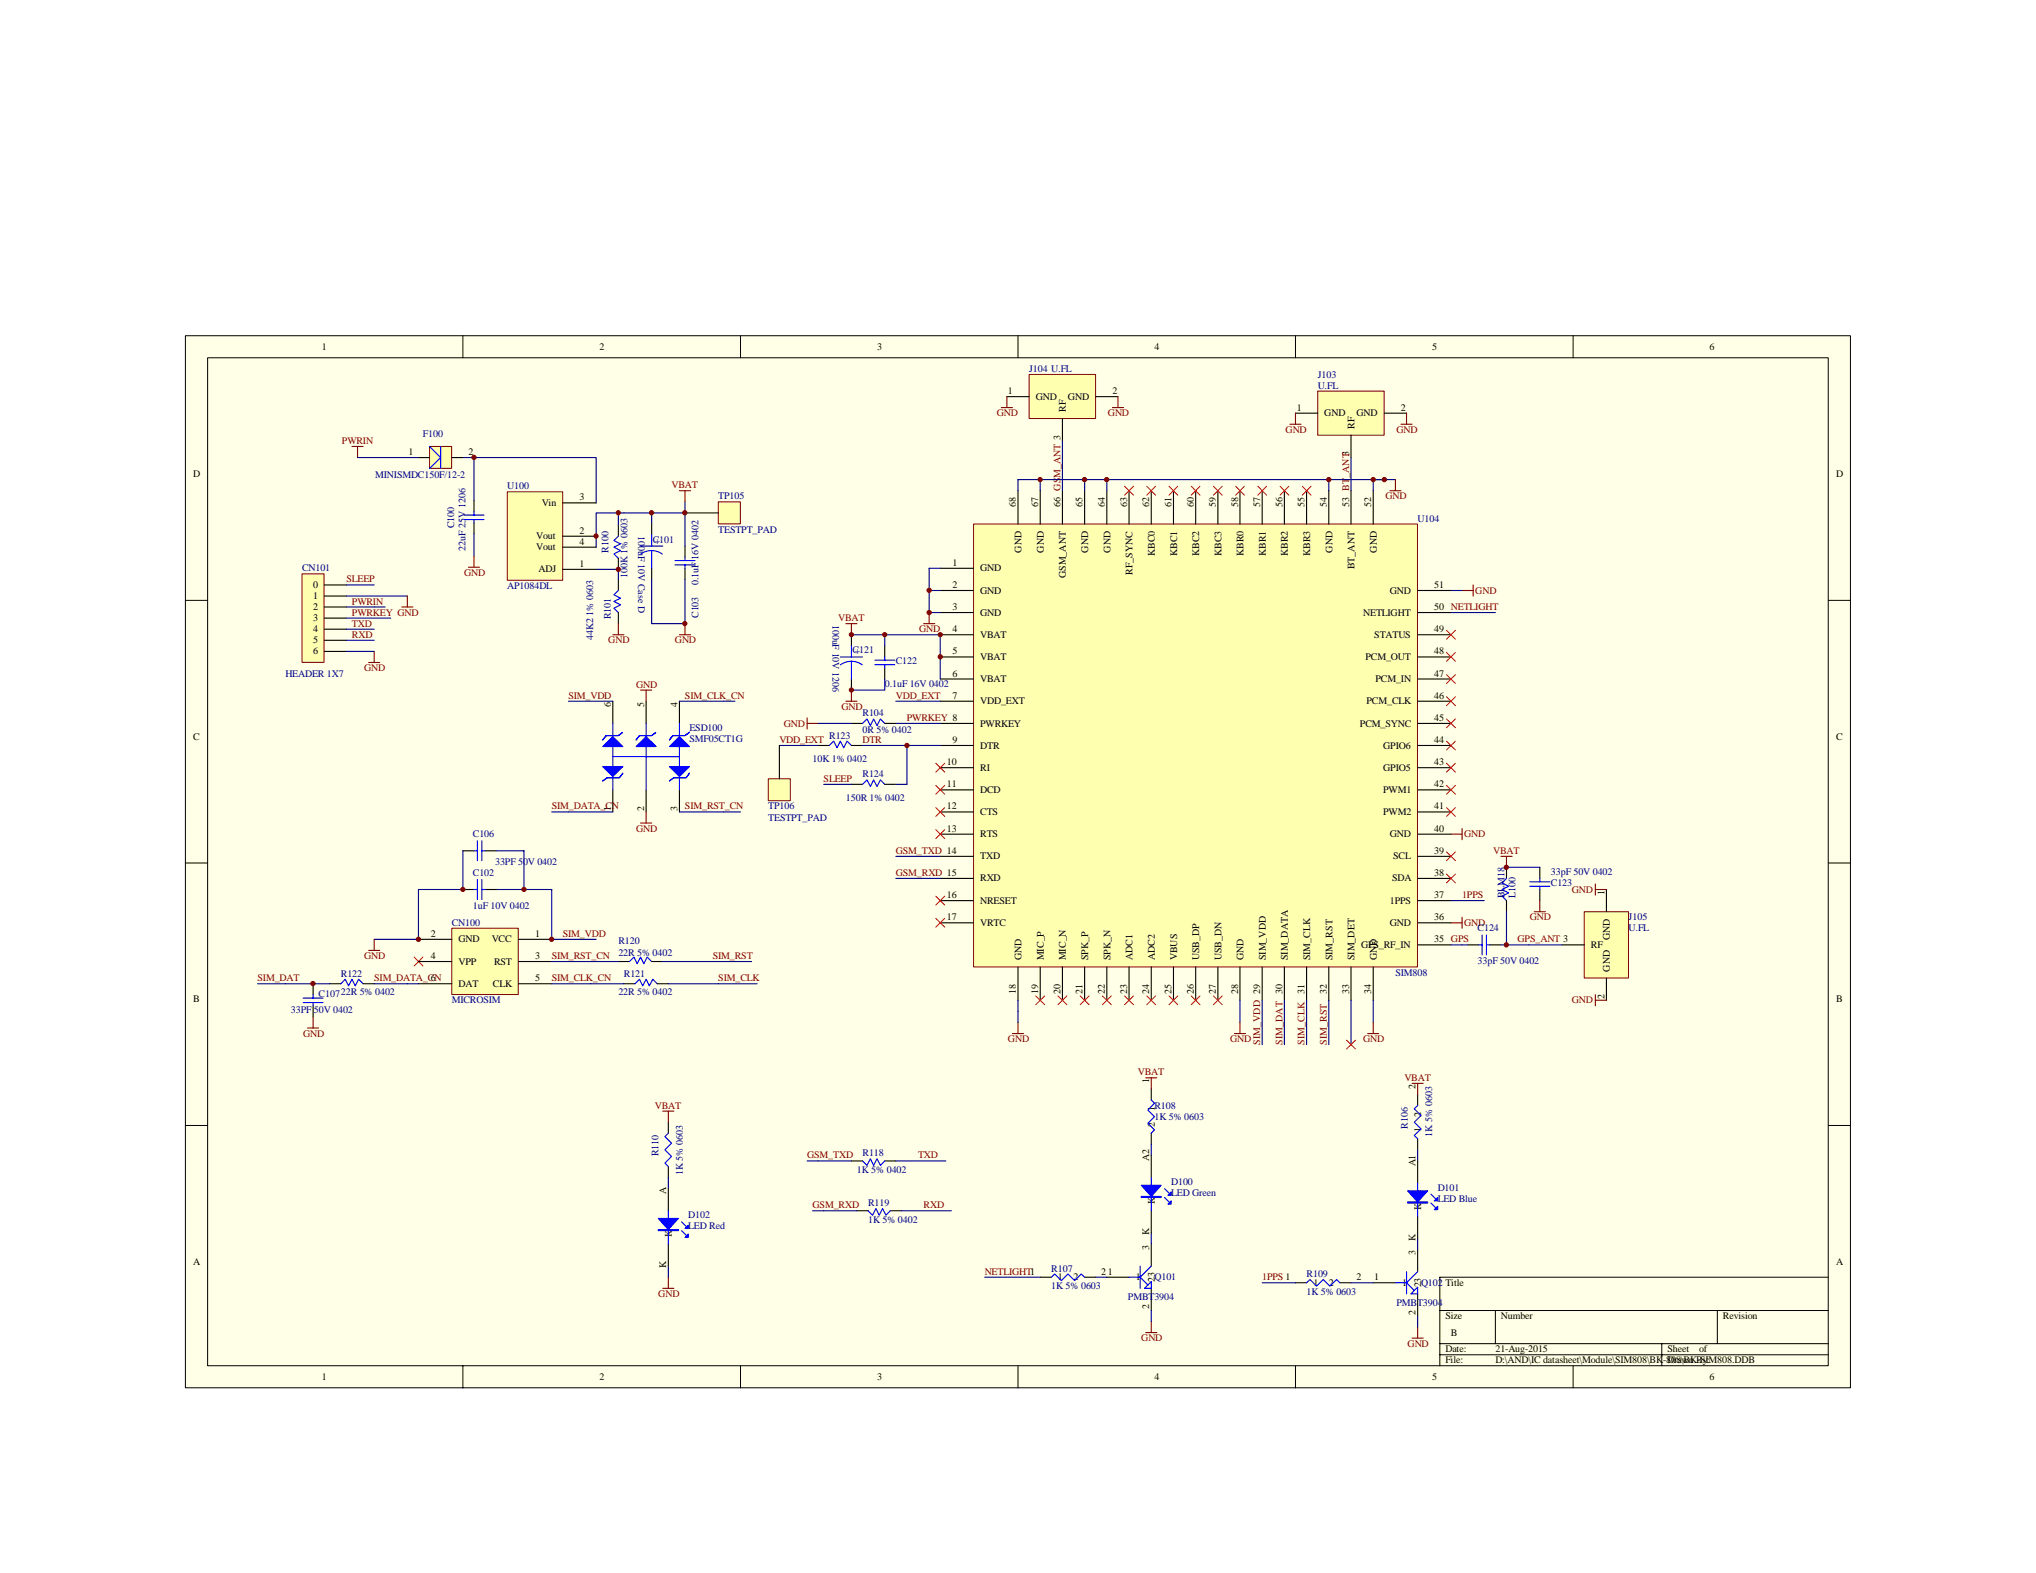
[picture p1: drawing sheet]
<svg xmlns="http://www.w3.org/2000/svg" width="279mm" height="216mm" viewBox="0 0 279 216" stroke-linecap="round" stroke-linejoin="round" font-family="sans-serif">
<path d="M25.4 46.1h228.5v144.4h-228.5z" fill="#ffffe8"/>
<g fill="none" stroke="#000" stroke-width=".14">
<path d="M25.4 46.1h228.5v144.4h-228.5zM28.5 49.1h222.4v138.4h-222.4zM63.5 46.1v3M101.6 46.1v3M139.7 46.1v3M177.8 46.1v3M215.9 46.1v3M25.4 82.4h3.1M250.9 82.4h3.1M25.4 118.4h3.1M250.9 118.4h3.1M25.4 154.5h3.1"/>
<path d="M250.9 154.5h3.1M197.6 179.9h53.3M205.2 179.9v4.5M235.7 179.9v4.5M250.9 175.3h-53.3v12.2M63.5 187.5v3M101.6 187.5v3M139.7 187.5v3M177.8 187.5v3M197.6 184.4h53.3M197.6 185.9h53.3M215.9 187.5v3"/>
<path d="M228 184.4v3.1"/>
</g>
<path d="M84.1 87.1h1.5M84.9 85.6v1.5M93.2 87.1h1.6M94 85.6v1.5" fill="none" stroke="#800000" stroke-width=".15"/>
<path d="M84.9 72.1v1.5M84.9 76.6v1.5M84.9 79.5v1.5M94 75v1.5M94 78v1.5M84.9 84.1v1.5" fill="none" stroke="#000" stroke-width=".15"/>
<path d="M84.9 73.6l-.7 .6 1 .5-1 .4 1 .5-1 .4 .7 .6M92.6 76.9h2.8M92.6 77.5h2.8M94 76.5v.4M94 77.5v.5M84.9 81l-.7 .6 1 .5-1 .4 1 .5-1 .5 .7 .6" fill="none" stroke="#00f" stroke-width=".15"/>
<path d="M65 62.8h16.8v6.2M81.8 78.1h3.1v1.4M81.8 73.6v1.5M89.4 71.9v-1.5h-7.6v3M94 79.5v6.1" fill="none" stroke="#000080" stroke-width=".15"/>
<path d="M69.6 67.5h7.6v12.2h-7.6z" fill="#ffffb0"/>
<path d="M69.6 67.5h7.6v12.2h-7.6z" fill="none" stroke="#800000" stroke-width=".14"/>
<path d="M77.2 69h4.6M77.2 73.6h4.6M77.2 78.1h4.6M77.2 75.1h4.6" fill="none" stroke="#000" stroke-width=".15"/>
<path d="M59 61.3h3v3h-3z" fill="#ffffb0"/>
<path d="M58.9 61.3h3.1v3h-3.1z" fill="none" stroke="#800000" stroke-width=".14"/>
<path d="M58.9 61.3l1.6 1.5-1.6 1.5M60.5 61.3v3M63.7 70.7h2.7M63.7 71.3h2.7M65 70.3v.4M65 71.3v.5" fill="none" stroke="#00f" stroke-width=".15"/>
<path d="M57.4 62.8h1.5M62 62.8h1.5M65 68.7v1.6M65 71.8v1.5" fill="none" stroke="#000" stroke-width=".15"/>
<path d="M52.9 62.8h4.5M63.5 62.8h1.5v5.9M65 73.3v3M81.8 73.4v.2M84.9 70.4v1.7M89.4 70.4h4.6v4.6M94 68.9v1.5M89.4 85.6h4.6" fill="none" stroke="#000080" stroke-width=".15"/>
<path d="M64.3 77.9h1.5M65 76.3v1.6M93.2 67.4h1.6M94 67.4v1.5" fill="none" stroke="#800000" stroke-width=".15"/>
<path d="M98.6 68.9h3v3h-3z" fill="#ffffb0"/>
<path d="M98.6 68.9h3v3h-3z" fill="none" stroke="#800000" stroke-width=".14"/>
<path d="M94 70.4h4.6M63.5 122.1h1.5M66.6 122.1h1.5" fill="none" stroke="#000" stroke-width=".15"/>
<g fill="#800000" stroke="#800000" stroke-width=".14">
<circle cx="94" cy="85.6" r=".29"/>
<circle cx="89.4" cy="70.4" r=".3"/>
<circle cx="65" cy="62.8" r=".3"/>
<circle cx="84.8" cy="70.4" r=".29"/>
</g>
<path d="M63.5 122.1h-6.1v6.8h-6M68.1 122.1h7.6v6.8h6.1" fill="none" stroke="#000080" stroke-width=".15"/>
<path d="M56.8 131.4l1.2 1.2M58 131.4l-1.2 1.2" fill="none" stroke="#f00" stroke-width=".14"/>
<path d="M50.6 130.5h1.5M51.4 128.9v1.6" fill="none" stroke="#800000" stroke-width=".15"/>
<path d="M65 122.1h.5M65.5 120.7v2.8M66.1 122.1h.5M66.1 120.7v2.8" fill="none" stroke="#00f" stroke-width=".15"/>
<path d="M62 127.4h9.1v9.1h-9.1z" fill="#ffffb0"/>
<path d="M62 127.4h9.1v9.1h-9.1z" fill="none" stroke="#800000" stroke-width=".14"/>
<g fill="none" stroke="#000" stroke-width=".15">
<path d="M84.1 96.2v3.1M88.7 96.2v3.1M93.2 96.2v3.1M63.5 116.8h1.5M66.6 116.8h1.5M84.1 108.4v3M88.7 108.4v3M93.2 108.4v3M43 135v1.5M43 138v1.6M45.3 135h1.5M49.8 135h1.6"/>
<path d="M57.4 135h4.6M57.4 132h4.6M57.4 128.9h4.6M71.1 135h4.6M71.1 132h4.6M71.1 128.9h4.6M84.9 132h1.5M85.6 135h1.5M89.4 132h1.6M90.2 135h1.5"/>
</g>
<g fill="none" stroke="#00f" stroke-width=".15">
<path d="M84.1 99.3v9.1M88.7 99.3v4.5M93.2 99.3v9.1M65 116.8h.5M65.5 115.4v2.7M66.1 116.8h.5M66.1 115.4v2.7M84.1 103.8h9.1h-4.5v4.6M41.6 137.6h2.7M41.6 137h2.7M43 136.5v.5M43 137.6v.4"/>
<path d="M46.8 135l.6-.6 .4 .9 .5-.9 .4 .9 .5-.9 .6 .6M86.4 132l.6-.6 .4 .9 .5-.9 .4 .9 .5-.9 .6 .6M87.1 135l.7-.6 .4 .9 .5-.9 .4 .9 .5-.9 .6 .6"/>
</g>
<path d="M78 96.2h6.1M93.2 96.2h7.7M63.5 116.8v5.3M68.1 116.8h3.8v5.3M75.7 111.4h8.4M93.2 111.4h8.4M35.3 135h10M51.4 135h6M75.7 132h9.2M75.7 135h9.9M91 132h12.1M91.7 135h12.2" fill="none" stroke="#000080" stroke-width=".15"/>
<g fill="#00f" stroke="#00f" stroke-width=".15">
<path d="M87.3 102.5l1.4-1.4 1.3 1.4z"/>
<path d="M82.7 102.5l1.4-1.4 1.4 1.4z"/>
<path d="M91.9 102.5l1.3-1.4 1.4 1.4z"/>
<path d="M91.9 105.2h2.7l-1.4 1.4z"/>
<path d="M82.7 105.2h2.8l-1.4 1.4z"/>
<path d="M87.8 101h1.6l.6-.5-.6 .5h-1.6l-.5 .6z" fill-rule="evenodd"/>
<path d="M83.2 101h1.7l.6-.5-.6 .5h-1.7l-.5 .6z" fill-rule="evenodd"/>
<path d="M92.3 101h1.7l.6-.5-.6 .5h-1.7l-.4 .6z" fill-rule="evenodd"/>
<path d="M91.9 107.2l.6-.5h1.6l.5-.6-.5 .6h-1.6z" fill-rule="evenodd"/>
<path d="M82.7 107.2l.6-.5h1.7l.5-.6-.5 .6h-1.7z" fill-rule="evenodd"/>
</g>
<path d="M87.9 94.7h1.5M88.7 94.7v1.5M87.9 113h1.5M88.7 111.4v1.6M43 139.6v1.5M42.2 141.1h1.5" fill="none" stroke="#800000" stroke-width=".15"/>
<circle cx="71.9" cy="122.1" r=".29" fill="#800000" stroke="#800000" stroke-width=".14"/>
<path d="M133.6 71.9h60.9v60.8h-60.9z" fill="#ffffb0"/>
<path d="M133.6 71.9h60.9v60.8h-60.9z" fill="none" stroke="#800000" stroke-width=".14"/>
<g fill="none" stroke="#000" stroke-width=".15">
<path d="M129 78h4.6M139.7 67.4v4.5M142.7 67.4v4.5M145.8 67.4v4.5M148.8 67.4v4.5M151.9 67.4v4.5M154.9 67.4v4.5M158 67.4v4.5M161 67.4v4.5M164.1 67.4v4.5M167.1 67.4v4.5M170.2 67.4v4.5"/>
<path d="M173.2 67.4v4.5M176.3 67.4v4.5M179.3 67.4v4.5M182.4 67.4v4.5M185.4 67.4v4.5M188.4 67.4v4.5M129 81h4.6M129 84.1h4.6M129 99.3h4.6M129 93.2h4.6M129 96.2h4.6M129 87.1h4.6"/>
<path d="M129 90.2h4.6M194.5 81h4.6M194.5 84.1h4.6M194.5 99.3h4.6M194.5 93.2h4.6M194.5 96.2h4.6M194.5 87.1h4.6M194.5 90.2h4.6M129 105.4h4.6M129 108.4h4.6M129 102.3h4.6M129 111.4h4.6"/>
<path d="M129 114.5h4.6M129 117.5h4.6M194.5 105.4h4.6M194.5 108.4h4.6M194.5 102.3h4.6M194.5 111.4h4.6M194.5 114.5h4.6M194.5 117.5h4.6M129 120.6h4.6M129 123.6h4.6M129 126.7h4.6M139.7 132.7v4.6"/>
<path d="M142.7 132.7v4.6M145.8 132.7v4.6M148.8 132.7v4.6M151.9 132.7v4.6M154.9 132.7v4.6M158 132.7v4.6M161 132.7v4.6M164.1 132.7v4.6M167.1 132.7v4.6M170.2 132.7v4.6M173.2 132.7v4.6M176.3 132.7v4.6"/>
<path d="M179.3 132.7v4.6M182.4 132.7v4.6M185.4 132.7v4.6M188.4 132.7v4.6M194.5 120.6h4.6M194.5 123.6h4.6M194.5 126.7h4.6M194.5 129.7h4.6"/>
</g>
<path d="M180.8 53.7h9.1v6h-9.1z" fill="#ffffb0"/>
<path d="M180.8 53.7h9.1v6h-9.1z" fill="none" stroke="#800000" stroke-width=".14"/>
<g fill="none" stroke="#000" stroke-width=".15">
<path d="M177.8 56.7h3M185.4 59.8v3M190 56.7h3M116.8 87.1v1.5M116.8 93.2v1.5M121.4 88.6v1.6M121.4 91.7v1.5M112.3 102.3h1.5M116.8 102.3h1.6M206.7 119v1.6M211.3 119v1.6M201.4 129.7h1.5"/>
<path d="M204.4 129.7h1.6M206.7 123.6v1.5M211.3 122.1v1.5M91.7 154v1.5M158 149.5v1.5M158 155.5v1.6M158 158.6v3M194.5 150.2v1.5M194.5 156.3v1.5M194.5 159.3v3.1M91.7 160.1v1.5M91.7 163.2v3"/>
<path d="M91.7 170.8v3M142.7 175.3h1.6M148.8 175.3h1.6M151.9 175.3h3M158 166.2v3M158 170.8v3M158 176.8v3.1M177.8 176.1h1.5M183.9 176.1h1.5M188.4 176.1h3.1M194.5 166.9v3.1M194.5 171.5v3"/>
<path d="M194.5 177.6v3"/>
</g>
<g fill="none" stroke="#000080" stroke-width=".15">
<path d="M129 78h-1.5v6.1h1.5M142.7 65.8v1.6M145.8 61.3v6.1M148.8 65.8v1.6M151.9 65.8v1.6M182.4 65.8v1.6M185.4 62.8v4.6M188.4 65.8v1.6M191.5 65.8h-51.8v1.6M116.8 87.1h12.2v6.1M121.4 93.2v1.5h-4.6M121.4 87.1v1.5"/>
<path d="M122.9 99.3h6.1M122.9 96.2h6.1M127.5 81h1.5M199.1 81h1.5M199.1 84.1h6.1M107 102.3h5.3M118.4 102.3h10.6M122.9 117.5h6.1M206.7 119h4.6M122.9 120.6h6.1M139.7 137.3v3M170.2 137.3v3"/>
<path d="M173.2 137.3v6.1M176.3 137.3v6.1M179.3 137.3v6.1M182.4 137.3v6.1M185.4 137.3v6.1M188.4 137.3v3M199.1 123.6h4.6M199.1 129.7h2.3M206 129.7h3.8M206.7 125.1v4.6M158 157.1v1.5M194.5 157.8v1.5"/>
<path d="M91.7 161.6v1.6M91.7 173.8v1.5M135.1 175.3h7.6M150.4 175.3h1.5M158 169.2v1.6M158 179.9v1.5M173.2 176.1h4.6M185.4 176.1h3M194.5 170v1.5M194.5 180.6v1.5"/>
</g>
<g fill="none" stroke="#800000" stroke-width=".15">
<path d="M177 58.2h1.5M177.8 56.7v1.5M192.3 58.2h1.5M193 56.7v1.5M190.7 67.4h1.6M191.5 65.8v1.6M116.1 85.6h1.5M116.1 96.2h1.5M116.8 85.6v1.5M116.8 94.7v1.5M126.7 85.6h1.6M127.5 84.1v1.5"/>
<path d="M200.6 81h1.6M202.2 80.3v1.5M199.1 114.5h1.5M200.6 113.7v1.6M206 117.5h1.5M206.7 117.5v1.5M199.1 126.7h1.5M200.6 125.9v1.5M210.5 125.1h1.6M211.3 123.6v1.5M91 152.5h1.5M91.7 152.5v1.5"/>
<path d="M138.9 141.9h1.6M139.7 140.3v1.6M157.2 147.9h1.5M158 147.9v1.6M169.4 141.9h1.5M170.2 140.3v1.6M187.7 141.9h1.5M188.4 140.3v1.6M193.8 148.7h1.5M194.5 148.7v1.5M91 176.8h1.5M91.7 175.3v1.5"/>
<path d="M157.2 182.9h1.5M158 181.4v1.5M193.8 183.7h1.5M194.5 182.1v1.6"/>
</g>
<g fill="none" stroke="#f00" stroke-width=".14">
<path d="M154.3 66.7l1.3 1.3M155.6 66.7l-1.3 1.3M157.4 66.7l1.2 1.3M158.6 66.7l-1.2 1.3M160.4 66.7l1.2 1.3M161.6 66.7l-1.2 1.3M163.5 66.7l1.2 1.3M164.7 66.7l-1.2 1.3M166.5 66.7l1.2 1.3M167.7 66.7l-1.2 1.3M169.6 66.7l1.2 1.3M170.8 66.7l-1.2 1.3"/>
<path d="M172.6 66.7l1.2 1.3M173.8 66.7l-1.2 1.3M175.7 66.7l1.2 1.3M176.9 66.7l-1.2 1.3M178.7 66.7l1.2 1.3M179.9 66.7l-1.2 1.3M198.5 89.6l1.2 1.2M198.5 92.6l1.2 1.2M198.5 95.6l1.2 1.3M198.5 98.7l1.2 1.2M198.5 86.5l1.2 1.2M199.7 89.6l-1.2 1.2"/>
<path d="M199.7 92.6l-1.2 1.2M199.7 95.6l-1.2 1.3M199.7 98.7l-1.2 1.2M199.7 86.5l-1.2 1.2M128.4 107.8l1.2 1.2M128.4 110.8l1.2 1.3M128.4 113.9l1.2 1.2M128.4 104.8l1.2 1.2M129.6 107.8l-1.2 1.2M129.6 110.8l-1.2 1.3M129.6 113.9l-1.2 1.2M129.6 104.8l-1.2 1.2"/>
<path d="M198.5 101.7l1.2 1.2M198.5 104.8l1.2 1.2M198.5 107.8l1.2 1.2M198.5 110.8l1.2 1.3M198.5 116.9l1.2 1.2M198.5 120l1.2 1.2M199.7 101.7l-1.2 1.2M199.7 104.8l-1.2 1.2M199.7 107.8l-1.2 1.2M199.7 110.8l-1.2 1.3M199.7 116.9l-1.2 1.2M199.7 120l-1.2 1.2"/>
<path d="M128.4 123l1.2 1.2M129.6 123l-1.2 1.2M154.3 136.7l1.3 1.2M155.6 136.7l-1.3 1.2M157.4 136.7l1.2 1.2M158.6 136.7l-1.2 1.2M160.4 136.7l1.2 1.2M161.6 136.7l-1.2 1.2M163.5 136.7l1.2 1.2M164.7 136.7l-1.2 1.2M166.5 136.7l1.2 1.2M167.7 136.7l-1.2 1.2"/>
<path d="M184.8 142.8l1.2 1.2M186 142.8l-1.2 1.2"/>
</g>
<g fill="none" stroke="#00f" stroke-width=".15">
<path d="M115.3 90.2h3.1M116.8 90.8a2.49 2.49 0 0 1 1.5 .4M116.8 90.8a2.5 2.5 0 0 0-1.5 .4M116.8 88.6v1.6M116.8 90.8v2.4M120.1 91.2h2.7M120.1 90.6h2.7M121.4 90.2v.4M121.4 91.2v.5M113.8 102.3l.6-.6 .5 .9 .4-.9 .5 .9 .4-.9 .6 .6M202.9 129.7h.5M203.4 128.3v2.8"/>
<path d="M204 129.7h.4M204 128.3v2.8M206.7 120.6l-.6 .6 .9 .4-.9 .5 .9 .5-.9 .4 .6 .6M209.9 121h2.8M209.9 121.6h2.8M211.3 120.6v.4M211.3 121.6v.5M91.7 155.5l-.5 .5 1 .9-1 .9 1 .9-1 .9 .5 .5M158 151l.4 .4-.9 1 .9 .9-.9 .9 .9 .9-.4 .4M194.5 151.7l-.4 .5 .9 .9-.9 .9 .9 .9-.9 1 .4 .4M91.7 166.2v4.6M93.5 168.9l.6 .6"/>
<path d="M93.5 167.7l.6 .6M144.3 175.3l.4-.4 .9 .9 1-.9 .9 .9 .9-.9 .4 .4M154.9 175.3h1.6M156.5 175.3l1 1.1M156.5 173.8v3M157.5 176.4l.5-.5v.9h-.9zM158 173.8l-1.5 1.5M158 161.6v4.6M159.8 164.4l.6 .6M159.8 163.2l.6 .5M179.3 176.1l.5-.5 .9 .9 .9-.9 .9 .9 .9-.9 .5 .5M191.5 176.1h1.5"/>
<path d="M193 176.1l1.1 1M193 174.5v3.1M194.1 177.1l.4-.4v.9h-.9zM194.5 174.5l-1.5 1.6M194.5 162.4v4.5M196.4 165.1l.6 .6M196.4 163.9l.6 .6"/>
</g>
<g fill="#800000" stroke="#800000" stroke-width=".14">
<circle cx="142.7" cy="65.8" r=".29"/>
<circle cx="148.8" cy="65.8" r=".3"/>
<circle cx="151.9" cy="65.8" r=".3"/>
<circle cx="182.4" cy="65.8" r=".3"/>
<circle cx="188.4" cy="65.8" r=".3"/>
<circle cx="190" cy="65.8" r=".3"/>
<circle cx="127.5" cy="81" r=".3"/>
<circle cx="127.5" cy="84.1" r=".3"/>
<circle cx="121.4" cy="87.1" r=".29"/>
<circle cx="206.7" cy="129.7" r=".3"/>
</g>
<g fill="#00f" stroke="#00f" stroke-width=".15">
<path d="M156.6 162.7h2.7l-1.3 1.5z"/>
<path d="M160.7 164.8v.5h-.4z"/>
<path d="M160.7 163.6v.5h-.4z"/>
<path d="M193.2 163.4h2.7l-1.4 1.6z"/>
<path d="M197.3 165.6v.4h-.5z"/>
<path d="M197.3 164.4v.4h-.5z"/>
<path d="M90.3 167.2h2.8l-1.4 1.6z"/>
<path d="M94.4 169.4v.4h-.4z"/>
<path d="M94 168.6l.4-.4v.4z"/>
<path d="M156.6 164.2h2.7v.2h-2.7z" fill-rule="evenodd"/>
<path d="M193.2 165h2.7v.1h-2.7z" fill-rule="evenodd"/>
<path d="M90.3 168.8h2.8v.1h-2.8z" fill-rule="evenodd"/>
</g>
<path d="M141.2 51.4h9.1v6h-9.1z" fill="#ffffb0"/>
<path d="M141.2 51.4h9.1v6h-9.1z" fill="none" stroke="#800000" stroke-width=".14"/>
<path d="M138.2 54.4h3M145.8 57.5v3M150.4 54.4h3" fill="none" stroke="#000" stroke-width=".15"/>
<path d="M137.4 55.9h1.5M138.2 54.4v1.5M152.7 55.9h1.5M153.4 54.4v1.5" fill="none" stroke="#800000" stroke-width=".15"/>
<path d="M145.8 60.5v.8" fill="none" stroke="#000080" stroke-width=".15"/>
<path d="M217.4 125.2h6.1v9h-6.1z" fill="#ffffb0"/>
<path d="M217.4 125.1h6.1v9.1h-6.1z" fill="none" stroke="#800000" stroke-width=".14"/>
<path d="M116.8 99.3h1.6M121.4 99.3h1.5M214.4 129.7h3M220.5 122.1v3M220.5 134.3v3M116.8 159.3h1.6M121.4 159.3h1.5M117.6 166.2h1.5M122.2 166.2h1.5" fill="none" stroke="#000" stroke-width=".15"/>
<path d="M110.8 98.5v1.6M110.8 99.3h1.5M218.9 121.3v1.6M218.9 136.5v1.5M218.9 122.1h1.6M218.9 137.3h1.6" fill="none" stroke="#800000" stroke-width=".15"/>
<path d="M112.3 99.3h4.5M209.8 129.7h4.6M110.8 159.3h6M122.9 159.3h6.9M111.5 166.2h6.1M123.7 166.2h6.9" fill="none" stroke="#000080" stroke-width=".15"/>
<path d="M128.4 126l1.2 1.3M129.6 126l-1.2 1.3M142.1 136.7l1.3 1.2M143.4 136.7l-1.3 1.2M145.2 136.7l1.2 1.2M146.4 136.7l-1.2 1.2M148.2 136.7l1.3 1.2M149.5 136.7l-1.3 1.2M151.3 136.7l1.2 1.2M152.5 136.7l-1.2 1.2" fill="none" stroke="#f00" stroke-width=".14"/>
<path d="M118.4 99.3l.6-.6 .4 .9 .5-.9 .5 .9 .4-.9 .6 .6M118.4 159.3l.6 .7 .4-1 .5 1 .5-1 .4 1 .6-.7M119.1 166.2l.6 .6 .5-.9 .4 .9 .5-.9 .5 .9 .6-.6" fill="none" stroke="#00f" stroke-width=".15"/>
<path d="M41.5 78.8h3v12.1h-3z" fill="#ffffb0"/>
<path d="M41.4 78.8h3.1v12.1h-3.1z" fill="none" stroke="#800000" stroke-width=".14"/>
<path d="M44.5 83.3h3M44.5 80.3h3M44.5 84.8h3M44.5 89.4h3M44.5 86.4h3M44.5 87.9h3M44.5 81.8h3" fill="none" stroke="#000" stroke-width=".15"/>
<path d="M49.1 62.8h3.8M47.5 87.9h3.9M47.5 83.3h5.4M47.5 86.4h3.9M47.5 89.4h3.9M47.5 81.8h8.4" fill="none" stroke="#000080" stroke-width=".15"/>
<path d="M48.3 61.3h1.5M49.1 61.3v1.5M50.6 90.9h1.5M51.4 89.4v1.5M55.1 83.3h1.6M55.9 81.8v1.5" fill="none" stroke="#800000" stroke-width=".15"/>
<path d="M105.5 106.9h3v3h-3z" fill="#ffffb0"/>
<path d="M105.4 106.9h3.1v3h-3.1z" fill="none" stroke="#800000" stroke-width=".14"/>
<path d="M89.4 71.9v1.5M89.4 78v1.5M107 102.3v4.6M116.8 107.7h1.6M121.4 107.7h1.5" fill="none" stroke="#000" stroke-width=".15"/>
<path d="M87.9 75h3.1M87.9 76.1a2.5 2.5 0 0 1 3 0M89.4 73.4v1.6M89.4 75.6v2.4M118.4 107.7l.6-.7 .4 .9 .5-.9 .5 .9 .4-.9 .6 .7" fill="none" stroke="#00f" stroke-width=".15"/>
<path d="M89.4 79.5v6.1M47.5 84.8h6.1M47.5 80.3h3.9M113 107.7h3.8M124.5 102.3v5.4h-1.6" fill="none" stroke="#000080" stroke-width=".15"/>
<g fill="#800000" stroke="#800000" stroke-width=".14">
<circle cx="124.5" cy="102.3" r=".3"/>
<circle cx="84.8" cy="78.1" r=".29"/>
<circle cx="81.8" cy="73.6" r=".29"/>
<circle cx="94" cy="70.4" r=".3"/>
<circle cx="63.5" cy="122.1" r=".29"/>
<circle cx="57.4" cy="128.9" r=".3"/>
<circle cx="75.7" cy="128.9" r=".29"/>
<circle cx="42.9" cy="135" r=".3"/>
<circle cx="129" cy="87.1" r=".29"/>
<circle cx="129" cy="90.1" r=".3"/>
<circle cx="116.8" cy="87.1" r=".29"/>
<circle cx="116.8" cy="94.7" r=".29"/>
<circle cx="206.7" cy="119" r=".3"/>
</g>
<g font-size="1.4">
<text x="44.2" y="48">1</text>
<text x="82.3" y="48">2</text>
<text x="120.4" y="48">3</text>
<text x="158.4" y="48">4</text>
<text x="196.5" y="48">5</text>
<text x="234.6" y="48">6</text>
<text x="138.3" y="54.1">1</text>
<text x="142.1" y="54.9">GND</text>
<text x="146.3" y="56.6" transform="rotate(-90 146.3 56.6)">RF</text>
<text x="146.6" y="54.9">GND</text>
<text x="152.7" y="54.1">2</text>
<text x="177.9" y="56.4">1</text>
<text x="181.7" y="57.1">GND</text>
<text x="185.9" y="58.8" transform="rotate(-90 185.9 58.8)">RF</text>
<text x="186.2" y="57.1">GND</text>
<text x="192.3" y="56.4">2</text>
<text x="26.5" y="65.5">D</text>
<text x="56.1" y="62.5">1</text>
<text x="64.3" y="62.5">2</text>
<text x="252" y="65.5">D</text>
<text x="74.3" y="69.4">Vin</text>
<text x="79.5" y="68.7">3</text>
<text x="139.4" y="69.6" transform="rotate(-90 139.4 69.6)">68</text>
<text x="142.5" y="69.6" transform="rotate(-90 142.5 69.6)">67</text>
<text x="145.5" y="69.6" transform="rotate(-90 145.5 69.6)">66 GSM_ANT 3</text>
<text x="148.6" y="69.6" transform="rotate(-90 148.6 69.6)">65</text>
<text x="151.6" y="69.6" transform="rotate(-90 151.6 69.6)">64</text>
<text x="154.7" y="69.6" transform="rotate(-90 154.7 69.6)">63</text>
<text x="157.7" y="69.6" transform="rotate(-90 157.7 69.6)">62</text>
<text x="160.8" y="69.6" transform="rotate(-90 160.8 69.6)">61</text>
<text x="163.8" y="69.6" transform="rotate(-90 163.8 69.6)">60</text>
<text x="166.9" y="69.6" transform="rotate(-90 166.9 69.6)">59</text>
<text x="169.9" y="69.6" transform="rotate(-90 169.9 69.6)">58</text>
<text x="172.9" y="69.6" transform="rotate(-90 172.9 69.6)">57</text>
<text x="176" y="69.6" transform="rotate(-90 176 69.6)">56</text>
<text x="179" y="69.6" transform="rotate(-90 179 69.6)">55</text>
<text x="182.1" y="69.6" transform="rotate(-90 182.1 69.6)">54</text>
<text x="185.1" y="69.6" transform="rotate(-90 185.1 69.6)">53 BT_ANT3</text>
<text x="188.2" y="69.6" transform="rotate(-90 188.2 69.6)">52</text>
<text x="73.6" y="74">Vout</text>
<text x="73.6" y="75.5">Vout</text>
<text x="79.5" y="77.8">1</text>
<text x="79.5" y="73.3">2</text>
<text x="79.5" y="74.8">4</text>
<text x="130.7" y="77.7">1</text>
<text x="140.2" y="75.9" transform="rotate(-90 140.2 75.9)">GND</text>
<text x="143.2" y="75.9" transform="rotate(-90 143.2 75.9)">GND</text>
<text x="149.3" y="75.9" transform="rotate(-90 149.3 75.9)">GND</text>
<text x="152.4" y="75.9" transform="rotate(-90 152.4 75.9)">GND</text>
<text x="158.5" y="76.3" transform="rotate(-90 158.5 76.3)">KBC0</text>
<text x="161.5" y="76.3" transform="rotate(-90 161.5 76.3)">KBC1</text>
<text x="164.6" y="76.3" transform="rotate(-90 164.6 76.3)">KBC2</text>
<text x="167.6" y="76.3" transform="rotate(-90 167.6 76.3)">KBC3</text>
<text x="170.6" y="76.3" transform="rotate(-90 170.6 76.3)">KBR0</text>
<text x="173.7" y="76.3" transform="rotate(-90 173.7 76.3)">KBR1</text>
<text x="176.7" y="76.3" transform="rotate(-90 176.7 76.3)">KBR2</text>
<text x="179.8" y="76.3" transform="rotate(-90 179.8 76.3)">KBR3</text>
<text x="182.8" y="75.9" transform="rotate(-90 182.8 75.9)">GND</text>
<text x="188.9" y="75.9" transform="rotate(-90 188.9 75.9)">GND</text>
<text x="43" y="83.7">2</text>
<text x="43" y="80.7">0</text>
<text x="43" y="82.2">1</text>
<text x="73.9" y="78.6">ADJ</text>
<text x="130.7" y="80.7">2</text>
<text x="130.7" y="83.7">3</text>
<text x="134.5" y="78.4">GND</text>
<text x="134.5" y="81.5">GND</text>
<text x="146.3" y="79.4" transform="rotate(-90 146.3 79.4)">GSM_ANT</text>
<text x="155.4" y="78.9" transform="rotate(-90 155.4 78.9)">RF_SYNC</text>
<text x="185.9" y="78.1" transform="rotate(-90 185.9 78.1)">BT_ANT</text>
<text x="190.7" y="81.5">GND</text>
<text x="196.8" y="83.7">50 NETLIGHT</text>
<text x="196.8" y="80.7">51</text>
<text x="43" y="85.3">3</text>
<text x="43" y="89.8">6</text>
<text x="43" y="86.8">4</text>
<text x="43" y="88.3">5</text>
<text x="130.7" y="86.8">4</text>
<text x="130.7" y="89.8">5</text>
<text x="134.5" y="84.5">GND</text>
<text x="134.5" y="87.5">VBAT</text>
<text x="187.1" y="84.5">NETLIGHT</text>
<text x="188.6" y="87.5">STATUS</text>
<text x="196.8" y="89.8">48</text>
<text x="196.8" y="86.8">49</text>
<text x="130.7" y="95.9">7</text>
<text x="130.7" y="92.9">6</text>
<text x="134.5" y="90.6">VBAT</text>
<text x="134.5" y="93.6">VBAT</text>
<text x="187.4" y="90.6">PCM_OUT</text>
<text x="188.8" y="93.6">PCM_IN</text>
<text x="196.8" y="95.9">46</text>
<text x="196.8" y="92.9">47</text>
<text x="26.5" y="101.5">C</text>
<text x="83.8" y="97" transform="rotate(-90 83.8 97)">6</text>
<text x="88.4" y="97" transform="rotate(-90 88.4 97)">5</text>
<text x="93" y="97" transform="rotate(-90 93 97)">4</text>
<text x="130.7" y="102">9</text>
<text x="134.5" y="99.7">PWRKEY</text>
<text x="134.5" y="96.7">VDD_EXT</text>
<text x="186.6" y="99.7">PCM_SYNC</text>
<text x="187.5" y="96.7">PCM_CLK</text>
<text x="196.8" y="99">45</text>
<text x="196.8" y="102">44</text>
<text x="252" y="101.5">C</text>
<text x="129.9" y="105">10</text>
<text x="134.5" y="105.8">RI</text>
<text x="134.5" y="102.7">DTR</text>
<text x="189.8" y="105.8">GPIO5</text>
<text x="189.8" y="102.7">GPIO6</text>
<text x="196.8" y="105">43</text>
<text x="83.8" y="111.3" transform="rotate(-90 83.8 111.3)">1</text>
<text x="88.4" y="111.3" transform="rotate(-90 88.4 111.3)">2</text>
<text x="93" y="111.3" transform="rotate(-90 93 111.3)">3</text>
<text x="129.9" y="108.1">11</text>
<text x="129.9" y="111.1">12</text>
<text x="134.5" y="108.8">DCD</text>
<text x="134.5" y="111.9">CTS</text>
<text x="189.8" y="111.9">PWM2</text>
<text x="189.8" y="108.8">PWM1</text>
<text x="196.8" y="111.1">41</text>
<text x="196.8" y="108.1">42</text>
<text x="129.9" y="114.2">13</text>
<text x="134.5" y="114.9">RTS</text>
<text x="134.5" y="118">TXD</text>
<text x="190.7" y="114.9">GND</text>
<text x="191.2" y="118">SCL</text>
<text x="196.8" y="117.2">39</text>
<text x="196.8" y="114.2">40</text>
<text x="129.9" y="123.3">16</text>
<text x="134.5" y="121">RXD</text>
<text x="134.5" y="124">NRESET</text>
<text x="190.7" y="124">1PPS</text>
<text x="191.1" y="121">SDA</text>
<text x="196.8" y="120.2">38</text>
<text x="196.8" y="123.3">37</text>
<text x="220.2" y="122.9" transform="rotate(-90 220.2 122.9)">1</text>
<text x="59.1" y="131.6">4</text>
<text x="59.1" y="128.6">2</text>
<text x="62.9" y="129.3">GND</text>
<text x="67.5" y="129.3">VCC</text>
<text x="73.4" y="131.6">3</text>
<text x="73.4" y="128.6">1</text>
<text x="129.9" y="126.3">17</text>
<text x="134.5" y="127.1">VRTC</text>
<text x="140.2" y="131.8" transform="rotate(-90 140.2 131.8)">GND</text>
<text x="143.2" y="131.8" transform="rotate(-90 143.2 131.8)">MIC_P</text>
<text x="146.3" y="131.8" transform="rotate(-90 146.3 131.8)">MIC_N</text>
<text x="149.3" y="131.8" transform="rotate(-90 149.3 131.8)">SPK_P</text>
<text x="152.4" y="131.8" transform="rotate(-90 152.4 131.8)">SPK_N</text>
<text x="155.4" y="131.8" transform="rotate(-90 155.4 131.8)">ADC1</text>
<text x="158.5" y="131.8" transform="rotate(-90 158.5 131.8)">ADC2</text>
<text x="161.5" y="131.8" transform="rotate(-90 161.5 131.8)">VBUS</text>
<text x="164.6" y="131.8" transform="rotate(-90 164.6 131.8)">USB_DP</text>
<text x="167.6" y="131.8" transform="rotate(-90 167.6 131.8)">USB_DN</text>
<text x="170.6" y="131.8" transform="rotate(-90 170.6 131.8)">GND</text>
<text x="173.7" y="131.8" transform="rotate(-90 173.7 131.8)">SIM_VDD</text>
<text x="176.7" y="131.8" transform="rotate(-90 176.7 131.8)">SIM_DATA</text>
<text x="179.8" y="131.8" transform="rotate(-90 179.8 131.8)">SIM_CLK</text>
<text x="182.8" y="131.8" transform="rotate(-90 182.8 131.8)">SIM_RST</text>
<text x="185.9" y="131.8" transform="rotate(-90 185.9 131.8)">SIM_DET</text>
<text x="186.8" y="130.1">GPS_RF_IN</text>
<text x="188.9" y="131.8" transform="rotate(-90 188.9 131.8)">GND</text>
<text x="190.7" y="127.1">GND</text>
<text x="196.8" y="129.3">35 GPS</text>
<text x="196.8" y="126.3">36</text>
<text x="218.3" y="130.1">RF</text>
<text x="220.9" y="129.1" transform="rotate(-90 220.9 129.1)">GND</text>
<text x="26.5" y="137.6">B</text>
<text x="59.1" y="134.7">6</text>
<text x="62.9" y="135.4">DAT</text>
<text x="62.9" y="132.4">VPP</text>
<text x="67.6" y="135.4">CLK</text>
<text x="67.8" y="132.4">RST</text>
<text x="73.4" y="134.7">5</text>
<text x="139.4" y="136.4" transform="rotate(-90 139.4 136.4)">18</text>
<text x="142.5" y="136.4" transform="rotate(-90 142.5 136.4)">19</text>
<text x="145.5" y="136.4" transform="rotate(-90 145.5 136.4)">20</text>
<text x="148.6" y="136.4" transform="rotate(-90 148.6 136.4)">21</text>
<text x="151.6" y="136.4" transform="rotate(-90 151.6 136.4)">22</text>
<text x="154.7" y="136.4" transform="rotate(-90 154.7 136.4)">23</text>
<text x="157.7" y="136.4" transform="rotate(-90 157.7 136.4)">24</text>
<text x="160.8" y="136.4" transform="rotate(-90 160.8 136.4)">25</text>
<text x="163.8" y="136.4" transform="rotate(-90 163.8 136.4)">26</text>
<text x="166.9" y="136.4" transform="rotate(-90 166.9 136.4)">27</text>
<text x="169.9" y="136.4" transform="rotate(-90 169.9 136.4)">28</text>
<text x="176" y="136.4" transform="rotate(-90 176 136.4)">30</text>
<text x="179" y="136.4" transform="rotate(-90 179 136.4)">31</text>
<text x="182.1" y="136.4" transform="rotate(-90 182.1 136.4)">32</text>
<text x="185.1" y="136.4" transform="rotate(-90 185.1 136.4)">33</text>
<text x="188.2" y="136.4" transform="rotate(-90 188.2 136.4)">34</text>
<text x="220.2" y="137.1" transform="rotate(-90 220.2 137.1)">2</text>
<text x="220.9" y="133.3" transform="rotate(-90 220.9 133.3)">GND</text>
<text x="252" y="137.6">B</text>
<text x="157.7" y="148.7" transform="rotate(-90 157.7 148.7)">1</text>
<text x="194.3" y="149.5" transform="rotate(-90 194.3 149.5)">2</text>
<text x="158.5" y="154.6" transform="rotate(-90 158.5 154.6)">2</text>
<text x="158.5" y="152.5" transform="rotate(-90 158.5 152.5)">1</text>
<text x="195" y="155.4" transform="rotate(-90 195 155.4)">1</text>
<text x="195" y="153.3" transform="rotate(-90 195 153.3)">2</text>
<text x="157.7" y="159.3" transform="rotate(-90 157.7 159.3)">A2</text>
<text x="194.3" y="160.1" transform="rotate(-90 194.3 160.1)">A1</text>
<text x="91.4" y="163.9" transform="rotate(-90 91.4 163.9)">A</text>
<text x="158.5" y="165.3" transform="rotate(-90 158.5 165.3)">K</text>
<text x="158.5" y="163.6" transform="rotate(-90 158.5 163.6)">A</text>
<text x="195" y="166" transform="rotate(-90 195 166)">K</text>
<text x="195" y="164.4" transform="rotate(-90 195 164.4)">A</text>
<text x="26.5" y="173.6">A</text>
<text x="92.2" y="169.8" transform="rotate(-90 92.2 169.8)">K</text>
<text x="92.2" y="168.2" transform="rotate(-90 92.2 168.2)">A</text>
<text x="157.7" y="171.5" transform="rotate(-90 157.7 171.5)">3</text>
<text x="157.7" y="169.5" transform="rotate(-90 157.7 169.5)">K</text>
<text x="194.3" y="172.3" transform="rotate(-90 194.3 172.3)">3</text>
<text x="194.3" y="170.3" transform="rotate(-90 194.3 170.3)">K</text>
<text x="252" y="173.6">A</text>
<text x="91.4" y="174.1" transform="rotate(-90 91.4 174.1)">K</text>
<text x="145.2" y="175.7">1</text>
<text x="147.3" y="175.7">2</text>
<text x="151.1" y="175">21</text>
<text x="155.9" y="175.7">1</text>
<text x="157.7" y="179.7" transform="rotate(-90 157.7 179.7)">2</text>
<text x="158.5" y="175.9" transform="rotate(-90 158.5 175.9)">23</text>
<text x="180.2" y="176.5">1</text>
<text x="182.4" y="176.5">2</text>
<text x="186.2" y="175.7">2</text>
<text x="188.6" y="175.7">1</text>
<text x="192.4" y="176.5">1</text>
<text x="195" y="176.7" transform="rotate(-90 195 176.7)">23</text>
<text x="198.4" y="176.5">Title</text>
<text x="194.3" y="180.5" transform="rotate(-90 194.3 180.5)">2</text>
<text x="198.4" y="181.1">Size</text>
<text x="198.4" y="185.6">Date:</text>
<text x="199.1" y="183.3">B</text>
<text x="205.2" y="185.6">21-Aug-2015</text>
<text x="206" y="181.1">Number</text>
<text x="228.8" y="185.6">Sheet</text>
<text x="233.2" y="185.6">of</text>
<text x="236.4" y="181.1">Revision</text>
<text x="44.2" y="189.4">1</text>
<text x="82.3" y="189.4">2</text>
<text x="120.4" y="189.4">3</text>
<text x="158.4" y="189.4">4</text>
<text x="196.5" y="189.4">5</text>
<text x="198.4" y="187.1">File:</text>
<text x="205.2" y="187.1">D:\AND\IC datasheet\Module\SIM808\BK-808\BK-SIM808.DDB</text>
<text x="228.8" y="187.1">Drawn By:</text>
<text x="234.6" y="189.4">6</text>
</g>
<g font-size="1.4" fill="#000080">
<text x="141.2" y="51.1">J104 U.FL</text>
<text x="180.8" y="51.8">J103</text>
<text x="180.8" y="53.3">U.FL</text>
<text x="51.5" y="65.7">MINISMDC150F/12-2</text>
<text x="58" y="60">F100</text>
<text x="69.6" y="67.2">U100</text>
<text x="98.6" y="68.5">TP105</text>
<text x="194.5" y="71.6">U104</text>
<text x="62.3" y="72.5" transform="rotate(-90 62.3 72.5)">C100</text>
<text x="63.9" y="75.6" transform="rotate(-90 63.9 75.6)">22uF 25V 1206</text>
<text x="83.5" y="75.9" transform="rotate(-90 83.5 75.9)">R100</text>
<text x="87.6" y="73.6" transform="rotate(90 87.6 73.6)">100uF 10V Case D</text>
<text x="89.6" y="74.5">C101</text>
<text x="89.9" y="74.6">+</text>
<text x="98.6" y="73.1">TESTPT_PAD</text>
<text x="41.4" y="78.4">CN101</text>
<text x="69.6" y="80.9">AP1084DL</text>
<text x="86.1" y="79.4" transform="rotate(-90 86.1 79.4)">100K 1% 0603</text>
<text x="95.9" y="80.3" transform="rotate(-90 95.9 80.3)">0.1uF 16V 0402</text>
<text x="81.4" y="87.9" transform="rotate(-90 81.4 87.9)">44K2 1% 0603</text>
<text x="83.8" y="85" transform="rotate(-90 83.8 85)">R101</text>
<text x="95.9" y="84.8" transform="rotate(-90 95.9 84.8)">C103</text>
<text x="114.2" y="85.7" transform="rotate(90 114.2 85.7)">100uF 10V 1206</text>
<text x="117" y="89.7">C121</text>
<text x="117.3" y="89.8">+</text>
<text x="39.2" y="92.9">HEADER 1X7</text>
<text x="121.4" y="94.2">0.1uF 16V 0402</text>
<text x="122.9" y="91.2">C122</text>
<text x="94.6" y="100.3">ESD100</text>
<text x="94.6" y="101.8">SMF05CT1G</text>
<text x="113.8" y="101.4">R123</text>
<text x="118.4" y="98.3">R104</text>
<text x="118.4" y="100.6">0R 5% 0402</text>
<text x="111.5" y="104.6">10K 1% 0402</text>
<text x="118.4" y="106.7">R124</text>
<text x="105.4" y="111.1">TP106</text>
<text x="105.4" y="112.6">TESTPT_PAD</text>
<text x="116.1" y="109.9">150R 1% 0402</text>
<text x="64.9" y="114.9">C106</text>
<text x="67.9" y="118.7">33PF 50V 0402</text>
<text x="64.9" y="120.2">C102</text>
<text x="64.9" y="124.8">1uF 10V 0402</text>
<text x="206.5" y="123.3" transform="rotate(-90 206.5 123.3)">BLM18</text>
<text x="208" y="123.3" transform="rotate(-90 208 123.3)">L100</text>
<text x="212.8" y="121.6">C123</text>
<text x="212.8" y="120.1">33pF 50V 0402</text>
<text x="62" y="127.1">CN100</text>
<text x="84.9" y="129.5">R120</text>
<text x="84.9" y="131.2">22R 5% 0402</text>
<text x="202.8" y="127.8">C124</text>
<text x="223.5" y="126.3">J105</text>
<text x="223.5" y="127.8">U.FL</text>
<text x="43.7" y="136.8">C10722R 5% 0402</text>
<text x="46.8" y="134.1">R122</text>
<text x="62" y="137.7">MICROSIM</text>
<text x="84.9" y="136.5">22R 5% 0402</text>
<text x="85.6" y="134.1">R121</text>
<text x="191.5" y="133.9">SIM808</text>
<text x="202.8" y="132.2">33pF 50V 0402</text>
<text x="39.9" y="139.1">33PF 50V 0402</text>
<text x="158.4" y="152.2">R108</text>
<text x="158.4" y="153.7">1K 5% 0603</text>
<text x="193.2" y="154.9" transform="rotate(-90 193.2 154.9)">R106</text>
<text x="196.6" y="156" transform="rotate(-90 196.6 156)">1K 5% 0603</text>
<text x="90.4" y="158.7" transform="rotate(-90 90.4 158.7)">R110</text>
<text x="93.7" y="161.3" transform="rotate(-90 93.7 161.3)">1K 5% 0603</text>
<text x="117.6" y="161">1K 5% 0402</text>
<text x="118.4" y="158.7">R118</text>
<text x="94.4" y="167.2">D102</text>
<text x="119.1" y="165.5">R119</text>
<text x="119.1" y="167.8">1K 5% 0402</text>
<text x="160.7" y="162.6">D100</text>
<text x="160.7" y="164.2">LED Green</text>
<text x="197.3" y="163.4">D101</text>
<text x="197.3" y="164.9">LED Blue</text>
<text x="94.4" y="168.7">LED Red</text>
<text x="144.3" y="174.5">R107</text>
<text x="144.3" y="177">1K 5% 0603</text>
<text x="154.8" y="178.5">PMBT3904</text>
<text x="158.4" y="175.7">Q101</text>
<text x="179.3" y="175.3">R109</text>
<text x="179.3" y="177.7">1K 5% 0603</text>
<text x="191.6" y="179.2">PMBT3904</text>
<text x="195" y="176.5">Q102</text>
</g>
<g font-size="1.4" fill="#800000">
<text x="136.8" y="57.1">GND</text>
<text x="152" y="57.1">GND</text>
<text x="176.4" y="59.4">GND</text>
<text x="191.6" y="59.4">GND</text>
<text x="46.9" y="60.9">PWRIN</text>
<text x="92.2" y="67">VBAT</text>
<text x="190.1" y="68.5">GND</text>
<text x="47.5" y="79.9">SLEEP</text>
<text x="48.3" y="83">PWRIN</text>
<text x="63.7" y="79">GND</text>
<text x="202.5" y="81.5">GND</text>
<text x="48.3" y="86">TXD</text>
<text x="48.3" y="87.5">RXD</text>
<text x="48.3" y="84.5">PWRKEY GND</text>
<text x="83.5" y="88.3">GND</text>
<text x="92.6" y="88.3">GND</text>
<text x="115" y="85.3">VBAT</text>
<text x="126.1" y="86.8">GND</text>
<text x="50" y="92.1">GND</text>
<text x="78" y="95.9">SIM_VDD</text>
<text x="87.3" y="94.4">GND</text>
<text x="94" y="95.9">SIM_CLK_CN</text>
<text x="122.9" y="95.9">VDD_EXT</text>
<text x="107" y="102">VDD_EXT</text>
<text x="107.5" y="99.7">GND</text>
<text x="115.5" y="97.4">GND</text>
<text x="118.4" y="102">DTR</text>
<text x="124.5" y="99">PWRKEY 8</text>
<text x="113" y="107.3">SLEEP</text>
<text x="75.7" y="111.1">SIM_DATA_CN</text>
<text x="94" y="111.1">SIM_RST_CN</text>
<text x="87.3" y="114.2">GND</text>
<text x="122.9" y="117.2">GSM_TXD 14</text>
<text x="200.9" y="114.9">GND</text>
<text x="204.9" y="117.2">VBAT</text>
<text x="122.9" y="120.2">GSM_RXD 15</text>
<text x="200.6" y="123.3">1PPS</text>
<text x="215.7" y="122.5">GND</text>
<text x="50" y="131.6">GND</text>
<text x="75.7" y="131.6">SIM_RST_CN</text>
<text x="77.2" y="128.6">SIM_VDD</text>
<text x="97.8" y="131.6">SIM_RST</text>
<text x="200.9" y="127.1">GND</text>
<text x="208.3" y="129.3">GPS_ANT 3</text>
<text x="209.9" y="126.3">GND</text>
<text x="35.3" y="134.7">SIM_DAT</text>
<text x="51.4" y="134.7">SIM_DATA_CN</text>
<text x="75.7" y="134.7">SIM_CLK_CN</text>
<text x="98.6" y="134.7">SIM_CLK</text>
<text x="215.7" y="137.7">GND</text>
<text x="41.6" y="142.3">GND</text>
<text x="138.3" y="143">GND</text>
<text x="168.8" y="143">GND</text>
<text x="172.9" y="143.4" transform="rotate(-90 172.9 143.4)">SIM_VDD 29</text>
<text x="176" y="143.4" transform="rotate(-90 176 143.4)">SIM_DAT</text>
<text x="179" y="143.4" transform="rotate(-90 179 143.4)">SIM_CLK</text>
<text x="182.1" y="143.4" transform="rotate(-90 182.1 143.4)">SIM_RST</text>
<text x="187.1" y="143">GND</text>
<text x="156.1" y="147.6">VBAT</text>
<text x="192.7" y="148.4">VBAT</text>
<text x="89.9" y="152.2">VBAT</text>
<text x="110.8" y="159">GSM_TXD</text>
<text x="126" y="159">TXD</text>
<text x="111.5" y="165.8">GSM_RXD</text>
<text x="126.7" y="165.8">RXD</text>
<text x="90.3" y="178">GND</text>
<text x="135.1" y="175">NETLIGHT1</text>
<text x="173.2" y="175.7">1PPS 1</text>
<text x="156.6" y="184.1">GND</text>
<text x="193.2" y="184.8">GND</text>
</g>
</svg>
